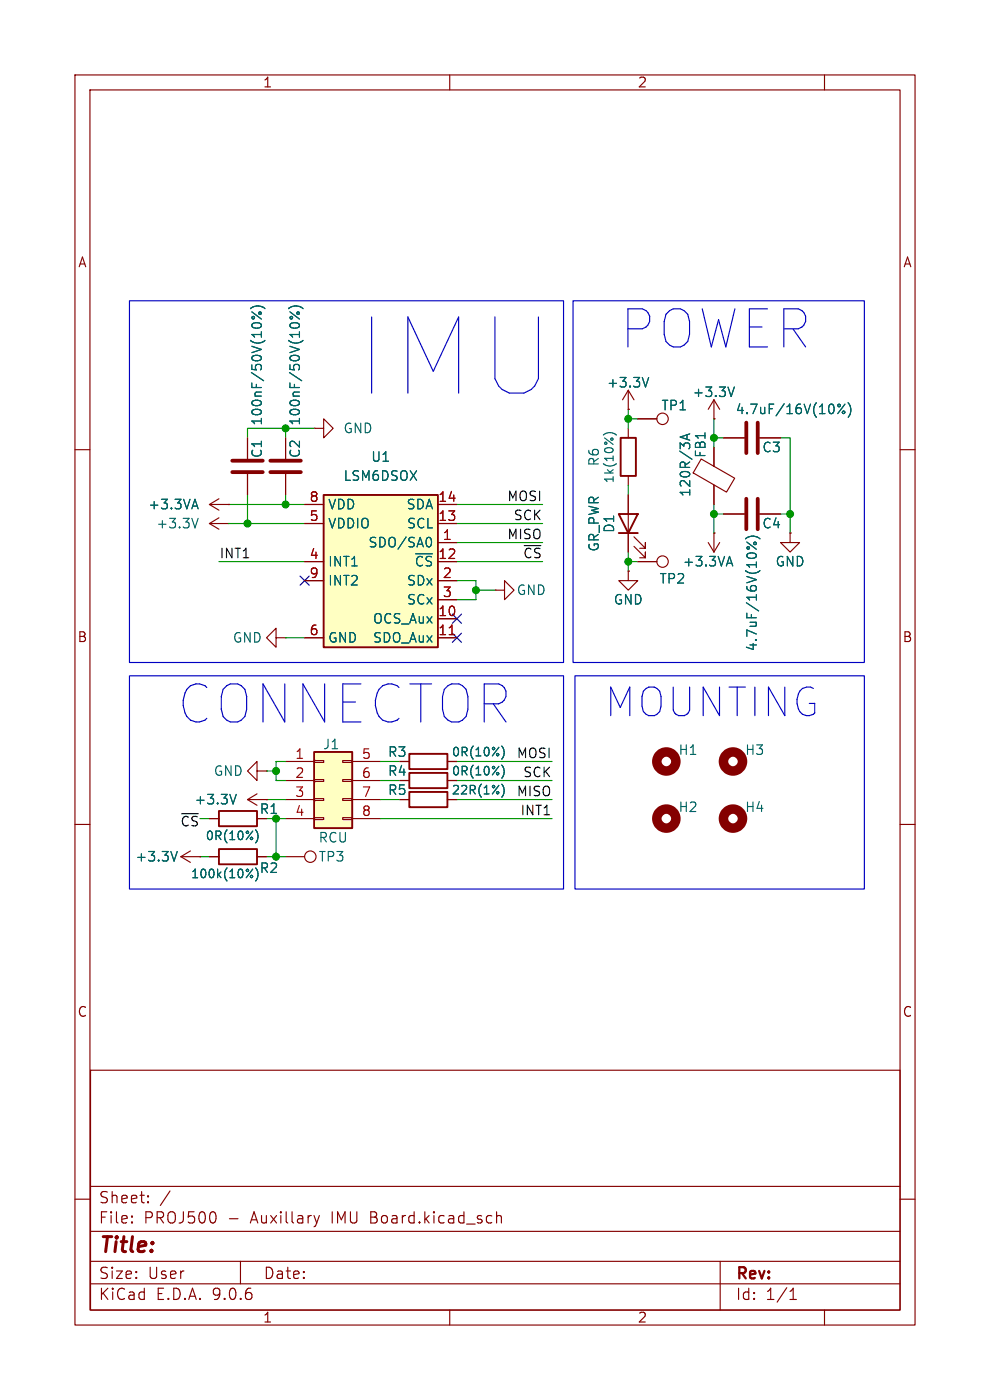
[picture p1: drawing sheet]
<svg xmlns="http://www.w3.org/2000/svg" width="132mm" height="187mm" viewBox="0 0 132 187" stroke-linecap="round" stroke-linejoin="round" font-family="sans-serif">
<g fill="none" stroke="#840000" stroke-width=".15">
<path d="M10 10h112.1v166.8h-112.1zM12 12h108.1v162.8h-108.1zM60 10v2M110 10v2M41.9 57.2h1.3v-1.3l1.2 1.3-1.2 1.2v-1.2M41.9 57.2h.1M83.8 57.2v1.2M95.2 55.9h.1M95.2 53.3v2.6M95.2 59.7v2.5M95.2 53.3l-.7 1.3M95.2 53.3l.8 1.3"/>
<path d="M96.5 58.4h2.8M101.3 58.4h2.8M10 60h2M27.9 69.9l1.3 .7M27.9 69.9h2.6M29.2 69.1l-1.3 .8M30.5 69.9h.1M66 78.7h1.3v-1.2l1.3 1.2-1.3 1.3v-1.3M66 78.7h.1M83.8 76.2v1.3h1.3l-1.3 1.2-1.3-1.2h1.3M83.8 76.2h.1M83.8 63.5v1.3"/>
<path d="M83.8 66v7.7M84.6 72.9l1.5 1.5v-.7v.7h-.8M84.6 71.6l1.5 1.6v-.8v.8h-.8M85.1 74.9h2.5M93.5 61.2l4.5 2.6-1.1 1.9-4.4-2.6zM95.2 64.7v2.6M120.1 60h2M36.8 85.1v-1.3l-1.2 1.3 1.2 1.3v-1.3h1.3M38.1 85.1h.1M10 110h2M34.3 102.9v-1.3l-1.3 1.3 1.3 1.2v-1.2h1.3M35.6 102.9h.1"/>
<path d="M38.1 114.3h2.5M53.3 106.7h1.3M53.3 104.1h1.3M120.1 110h2M12.1 142.8h108v32h-108zM12.1 158.3h108M19.8 159.5v.2M19.8 159.5v.1v.1M19.8 159.5l-.1 .1 .1 .1M22.7 158.9l-1.3 1.9M10 160h2M12.1 171.3h108"/>
<path d="M12.1 168.3h108M12.1 164.3h108M17.6 163l.1 .1-.1 .1M17.6 163l-.1 .1 .1 .1M17.6 162.2v.2M17.6 163v.2M17.6 162.2l.1 .1-.1 .1M17.6 162.2l-.1 .1 .1 .1M19.8 160.3v.1v.1M19.8 160.3l-.1 .1 .1 .1M19.8 160.3v.2M32.1 168.3v3"/>
<path d="M41.9 162.2l.4 1M42.3 163.2l-.2 .3M42.6 162.2l-.3 1M60 174.8v2M66.3 161.7v1.5M66.3 162.3a.37 .37 0 0 1 .6 .1v.8M96.1 168.3v6.5M105.4 173.4h.9M105.4 172.3l.4-.4v1.5M110 174.8v2M120.1 160h2"/>
<circle cx="88.4" cy="74.9" r=".76"/>
<circle cx="41.4" cy="114.3" r=".76"/>
</g>
<path d="M82.8 58.4h2v5.1h-2zM82.5 68.6h2.6l-1.3 2.5zM82.5 71.1h2.6M54.6 105.7h5.1v2h-5.1zM54.6 103.1h5.1v2.1h-5.1z" fill="none" stroke="#840000" stroke-width=".25"/>
<g fill="none" stroke="#006464" stroke-width=".15">
<path d="M80.5 58a1.31 1.31 0 0 1 1.7 0M91.7 58v.6M92 57.9l-1.3 .4 1.3 .4M98 51.6l-.5 1.3M112.7 53.9l-.9 1.3M113.2 53.7a1.46 1.46 0 0 1 0 2M26.4 69.2l-.4 1.2M66.9 104.6a1.31 1.31 0 0 1 0 1.8M66.9 102.1a1.31 1.31 0 0 1 0 1.7"/>
<circle cx="111.9" cy="54.1" r=".18"/>
<circle cx="112.6" cy="55" r=".18"/>
</g>
<path d="M99.6 56.4v4.1M101.1 56.4v4.1" fill="none" stroke="#840000" stroke-width=".51"/>
<g fill="none" stroke="#840000" stroke-width="1.3">
<circle cx="88.9" cy="101.6" r="1.27"/>
<circle cx="88.9" cy="109.2" r="1.27"/>
<circle cx="97.8" cy="101.6" r="1.27"/>
<circle cx="97.8" cy="109.2" r="1.27"/>
</g>
<path d="M43.2 66h15.2v20.4h-15.2z" fill="#ffffc2"/>
<path d="M43.2 66h15.2v20.4h-15.2zM29.2 113.3h5.1v2h-5.1zM54.6 100.6h5.1v2h-5.1z" fill="none" stroke="#840000" stroke-width=".25"/>
<g fill="none" stroke="#840000" stroke-width=".15">
<path d="M33 58.4v2.8M38.1 58.4v2.8M83.8 54.6h.1M83.8 52.1l-.7 1.2M83.8 52.1l.8 1.2M83.8 52.1v2.5M85.1 55.9h2.5M27.9 67.3h2.6M27.9 67.3l1.3 .8M29.2 66.5l-1.3 .8M30.5 67.3h.1M33 63.2v2.8"/>
<path d="M38.1 63.2v2.8M40.6 67.3h2.6M40.6 69.9h2.6M40.6 74.9h2.6M40.6 77.5h2.6M58.4 67.3h2.6M58.4 69.9h2.6M58.4 74.9h2.6M58.4 77.5h2.6M58.4 72.4h2.6M94.5 72.4l.7 1.3M95.2 71.1h.1"/>
<path d="M95.2 71.1v2.6M96 72.4l-.8 1.3M96.5 68.6h2.8M101.3 68.6h2.8M105.4 71.1v1.3h1.3l-1.3 1.3-1.3-1.3h1.3M105.4 71.1h.1M40.6 85.1h2.6M58.4 82.6h2.6M58.4 85.1h2.6M58.4 80h2.6M24.1 114.3h2.6M24.1 114.3l1.3 .8"/>
<path d="M25.4 113.5l-1.3 .8M26.7 114.3h.1M27.9 114.3h1.3M34.3 114.3h1.3M53.3 101.6h1.3"/>
<circle cx="88.4" cy="55.9" r=".76"/>
</g>
<path d="M59.9 84.7h.8" fill="none" stroke="#a90000" stroke-width=".15"/>
<g fill="none" stroke="#006464" stroke-width=".15">
<path d="M33.4 41.2a1.46 1.46 0 0 1 2 0M33.6 41.6l1.3 1M38.5 41.2a1.46 1.46 0 0 1 1.9 0M38.7 41.6l1.2 1M86.5 50.4l-.4 1.2M25.7 67.5h.6M26 66.6l.4 1.3M57.3 71.7a.79 .79 0 0 1 0 1.3M97 75.1h.6M97.3 74.2l.5 1.3M99.5 71.9a1.46 1.46 0 0 1 1.9 0M99.6 72.3l1.3 1"/>
<path d="M66.9 99.5a1.31 1.31 0 0 1 0 1.8M23.6 113.6l-.4 1.3M33.4 116.8h.2l.1 .1-.1 .2h-.2M33.7 116l-.9 1.1M34.3 117.2l-.2 .3"/>
<circle cx="33.8" cy="42.4" r=".18"/>
<circle cx="34.7" cy="41.8" r=".18"/>
<circle cx="38.9" cy="42.4" r=".18"/>
<circle cx="39.8" cy="41.8" r=".18"/>
<circle cx="99.8" cy="73.1" r=".18"/>
<circle cx="100.7" cy="72.5" r=".18"/>
</g>
<path d="M31 63h4.1M31 61.5h4.1M36.1 63h4M36.1 61.5h4M99.6 66.5v4.1M101.1 66.5v4.1" fill="none" stroke="#840000" stroke-width=".51"/>
<path d="M41.9 100.3h5.1v10.2h-5.1z" fill="#ffffc2"/>
<path d="M29.2 108.2h5.1v2h-5.1zM41.9 100.3h5.1v10.2h-5.1z" fill="none" stroke="#840000" stroke-width=".25"/>
<g fill="none" stroke="#840000" stroke-width=".15">
<path d="M33 58.4v2.8M38.1 58.4v2.8M83.8 54.6h.1M85.1 55.9h2.5M95.2 55.9h.1M95.2 59.7v2.5M96.5 58.4h2.8M101.3 58.4h2.8M30.5 67.3h.1M33 63.2v2.8M38.1 63.2v2.8M40.6 67.3h2.6"/>
<path d="M40.6 69.9h2.6M40.6 74.9h2.6M40.6 77.5h2.6M58.4 67.3h2.6M58.4 69.9h2.6M58.4 74.9h2.6M58.4 77.5h2.6M58.4 72.4h2.6M83.8 76.2h.1M83.8 66v2.6M83.8 71.1v2.6M85.1 74.9h2.5"/>
<path d="M95.2 71.1h.1M95.2 64.8v2.5M96.5 68.6h2.8M101.3 68.6h2.8M105.4 71.1h.1M40.6 85.1h2.6M58.4 82.6h2.6M58.4 85.1h2.6M58.4 80h2.6M26.7 114.3h.1M27.9 109.2h1.3M27.9 114.3h1.3"/>
<path d="M33 106.7h2.6M33 106.7l1.3 .7M34.3 105.9l-1.3 .8M34.3 114.3h1.3M35.6 106.7h.1M38.1 101.6h3.8M38.1 104.1h3.8M38.1 106.7h3.8M38.1 109.2h3.8M41.9 101.5h1.3v.2h-1.3zM41.9 104h1.3v.3h-1.3zM41.9 106.6h1.3v.2h-1.3z"/>
<path d="M41.9 109.1h1.3v.2h-1.3zM45.7 101.5h1.3v.2h-1.3zM45.7 104h1.3v.3h-1.3zM45.7 106.6h1.3v.2h-1.3zM45.7 109.1h1.3v.2h-1.3zM47 101.6h3.8M47 104.1h3.8M47 106.7h3.8M47 109.2h3.8M53.3 101.6h1.3M53.3 104.1h1.3M53.3 106.7h1.3"/>
</g>
<g fill="none" stroke="#006464" stroke-width=".15">
<path d="M33.4 41.2a1.46 1.46 0 0 1 2 0M33.6 41.6l1.3 1M38.5 41.2a1.46 1.46 0 0 1 1.9 0M38.7 41.6l1.2 1M86.5 50.4l-.4 1.2M91.7 58v.6M92 57.9l-1.3 .4 1.3 .4M98 51.6l-.5 1.3M112.7 53.9l-.9 1.3M113.2 53.7a1.46 1.46 0 0 1 0 2M25.7 67.5h.6M26 66.6l.4 1.3"/>
<path d="M57.3 71.7a.79 .79 0 0 1 0 1.3M97 75.1h.6M97.3 74.2l.5 1.3M99.5 71.9a1.46 1.46 0 0 1 1.9 0M99.6 72.3l1.3 1M66.9 99.5a1.31 1.31 0 0 1 0 1.8M23.6 113.6l-.4 1.3M31.5 106l-.4 1.3M33.4 116.8h.2l.1 .1-.1 .2h-.2M33.7 116l-.9 1.1M34.1 110.7a1.31 1.31 0 0 1 0 1.8M34.3 117.2l-.2 .3"/>
<path d="M66.9 102.1a1.31 1.31 0 0 1 0 1.7M66.9 104.6a1.31 1.31 0 0 1 0 1.8"/>
<circle cx="33.8" cy="42.4" r=".18"/>
<circle cx="34.7" cy="41.8" r=".18"/>
<circle cx="38.9" cy="42.4" r=".18"/>
<circle cx="39.8" cy="41.8" r=".18"/>
<circle cx="111.9" cy="54.1" r=".18"/>
<circle cx="112.6" cy="55" r=".18"/>
<circle cx="99.8" cy="73.1" r=".18"/>
<circle cx="100.7" cy="72.5" r=".18"/>
</g>
<path d="M24.2 108.6h2.2" fill="none" stroke="#0f0f0f" stroke-width=".15"/>
<g fill="none" stroke="#009600" stroke-width=".15">
<path d="M38.1 57.2v1.2M41.9 57.2h-8.9v1.2M83.8 54.6v2.6M83.8 55.9h1.3M95.2 58.4h1.3M95.2 55.9v3.8M104.1 58.4h1.3v12.7M29.2 74.9h11.4M30.5 67.3h10.1M30.5 69.9h10.1M33 66v3.9M38.1 66v1.3"/>
<path d="M61 77.5h2.5v2.5h-2.5M61 74.9h11.4M61 67.3h11.4M61 72.4h11.4M61 69.9h11.4M63.5 78.7h2.5M83.8 74.9h1.3M83.8 64.8v1.2M83.8 73.7v2.5M95.2 68.6h1.3M95.2 67.3v3.8M104.1 68.6h1.3"/>
<path d="M38.1 85.1h2.5M26.7 114.3h1.2M35.6 106.7h2.5M35.6 114.3h2.5M35.6 102.9h1.2M38.1 101.6h-1.3v2.5h1.3M38.1 109.2h-1.3v5.1M50.8 101.6h2.5M50.8 106.7h2.5M50.8 104.1h2.5M50.8 109.2h22.9M61 101.6h12.7"/>
<path d="M61 106.7h12.7M61 104.1h12.7"/>
</g>
<path d="M40 76.9l1.2 1.2M41.2 76.9l-1.2 1.2M60.4 84.5l1.2 1.2M60.4 81.9l1.2 1.3M61.6 84.5l-1.2 1.2M61.6 81.9l-1.2 1.3" fill="none" stroke="#000084" stroke-width=".15"/>
<path d="M17.3 40.1h57.9v48.3h-57.9zM76.5 40.1h38.8v48.3h-38.8zM17.3 90.2h57.9v28.4h-57.9zM76.7 90.2h38.6v28.4h-38.6z" fill="none" stroke="#0000c2" stroke-width=".15"/>
<path d="M59.9 84.7h.8" fill="none" stroke="#a90000" stroke-width=".15"/>
<g fill="#009600" stroke="#009600" stroke-width=".15">
<circle cx="63.5" cy="78.7" r=".46"/>
<circle cx="33" cy="69.9" r=".46"/>
<circle cx="38.1" cy="67.3" r=".46"/>
<circle cx="38.1" cy="57.2" r=".46"/>
<circle cx="83.8" cy="55.9" r=".46"/>
<circle cx="36.8" cy="109.2" r=".46"/>
<circle cx="36.8" cy="102.9" r=".46"/>
<circle cx="36.8" cy="114.3" r=".46"/>
<circle cx="83.8" cy="74.9" r=".46"/>
<circle cx="105.4" cy="68.6" r=".46"/>
<circle cx="95.2" cy="68.6" r=".46"/>
<circle cx="95.2" cy="58.4" r=".46"/>
</g>
<text font-size="14.2" fill="#0000c2" x="47.9" y="53.1">IMU</text>
<g font-size="7.1" fill="#0000c2">
<text x="82.8" y="46.7">POWER</text>
<text x="23.8" y="96.8">CONNECTOR</text>
</g>
<text font-size="5.3" fill="#0000c2" x="80.7" y="95.9">MOUNTING</text>
<text font-size="2.8" fill="#840000" x="13.1" y="167.7">Title:</text>
<g font-size="2.1" fill="#840000">
<text x="13.1" y="160.8">Sheet:</text>
<text x="13.1" y="163.5">File:</text>
<text x="19.2" y="163.5">PROJ500</text>
<text x="30.5" y="163.5">-</text>
<text x="33.6" y="163.5">Auxillary</text>
<text x="44.5" y="163.5">IMU</text>
<text x="49.8" y="163.5">Board.kicad_sch</text>
<text x="13.1" y="173.7">KiCad</text>
<text x="13.1" y="170.9">Size:</text>
<text x="19.7" y="170.9">User</text>
<text x="20.8" y="173.7">E.D.A.</text>
<text x="28.4" y="173.7">9.0.6</text>
<text x="35.1" y="170.9">Date:</text>
<text x="98.1" y="171.1">Rev:</text>
<text x="98.1" y="173.7">Id:</text>
<text x="102.2" y="173.7">1/1</text>
</g>
<g font-size="1.8" fill="#840000">
<text x="35" y="11.9">1</text>
<text x="85" y="11.9">2</text>
<text x="10.3" y="35.9">A</text>
<text x="120.4" y="35.9">A</text>
<text x="10.3" y="85.9">B</text>
<text x="120.3" y="85.9">B</text>
<text x="34.6" y="108.8">R1</text>
<text x="10.3" y="135.9">C</text>
<text x="120.3" y="135.9">C</text>
<text x="35" y="176.7">1</text>
<text x="85" y="176.7">2</text>
</g>
<g font-size="1.8" fill="#006464">
<text x="80.9" y="51.9">+3.3V</text>
<text x="92.3" y="53.2">+3.3V</text>
<text x="35.2" y="56.9" transform="rotate(-90 35.2 56.9)">100nF/50V(10%)</text>
<text x="40.2" y="56.9" transform="rotate(-90 40.2 56.9)">100nF/50V(10%)</text>
<text x="45.7" y="58">GND</text>
<text x="88.1" y="55">TP1</text>
<text x="98.1" y="55.5">4.7uF/16V(10%)</text>
<text x="35.2" y="61.2" transform="rotate(-90 35.2 61.2)">C1</text>
<text x="40.2" y="61.2" transform="rotate(-90 40.2 61.2)">C2</text>
<text x="45.7" y="64.4">LSM6DSOX</text>
<text x="49.4" y="61.8">U1</text>
<text x="80.1" y="62.3" transform="rotate(-90 80.1 62.3)">R6</text>
<text x="94.3" y="61.2" transform="rotate(-90 94.3 61.2)">FB1</text>
<text x="101.6" y="60.6">C3</text>
<text x="19.7" y="68.2">+3.3VA</text>
<text x="20.8" y="70.7">+3.3V</text>
<text x="43.7" y="68.2">VDD</text>
<text x="43.7" y="70.7">VDDIO</text>
<text x="54.1" y="68.2">SDA</text>
<text x="54.2" y="70.7">SCL</text>
<text x="82.1" y="71.2" transform="rotate(-90 82.1 71.2)">D1</text>
<text x="92.3" y="66.4" transform="rotate(-90 92.3 66.4)">120R/3A</text>
<text x="101.6" y="70.7">C4</text>
<text x="43.7" y="75.8">INT1</text>
<text x="49.1" y="73.3">SDO/SA0</text>
<text x="55.2" y="75.8">~{CS}</text>
<text x="80.1" y="73.7" transform="rotate(-90 80.1 73.7)">GR_PWR</text>
<text x="91" y="75.8">+3.3VA</text>
<text x="103.4" y="75.8">GND</text>
<text x="43.7" y="78.3">INT2</text>
<text x="49.7" y="83.4">OCS_Aux</text>
<text x="54.2" y="78.3">SDx</text>
<text x="54.2" y="80.9">SCx</text>
<text x="68.8" y="79.6">GND</text>
<text x="81.8" y="80.9">GND</text>
<text x="87.9" y="78.1">TP2</text>
<text x="31" y="86">GND</text>
<text x="43.7" y="86">GND</text>
<text x="49.7" y="86">SDO_Aux</text>
<text x="101.2" y="87" transform="rotate(-90 101.2 87)">4.7uF/16V(10%)</text>
<text x="43" y="100.2">J1</text>
<text x="51.7" y="101.2">R3</text>
<text x="90.4" y="100.9">H1</text>
<text x="99.3" y="100.9">H3</text>
<text x="25.9" y="107.5">+3.3V</text>
<text x="28.4" y="103.7">GND</text>
<text x="51.7" y="106.3">R5</text>
<text x="51.7" y="103.7">R4</text>
<text x="24" y="110.6">~{CS}</text>
<text x="42.4" y="112.6">RCU</text>
<text x="90.4" y="108.6">H2</text>
<text x="99.3" y="108.6">H4</text>
<text x="18" y="115.2">+3.3V</text>
<text x="34.6" y="116.7">R2</text>
<text x="42.4" y="115.2">TP3</text>
</g>
<g font-size="1.8" fill="#a90000">
<text x="41.2" y="67.1">8</text>
<text x="41.2" y="69.6">5</text>
<text x="58.4" y="67.1">14</text>
<text x="58.4" y="69.6">13</text>
<text x="41.2" y="74.7">4</text>
<text x="41.2" y="77.2">9</text>
<text x="58.4" y="74.7">12</text>
<text x="59" y="72.1">1</text>
<text x="59" y="77.2">2</text>
<text x="58.4" y="82.3">10</text>
<text x="59" y="79.8">3</text>
<text x="41.2" y="84.8">6</text>
<text x="58.4" y="84.8">11</text>
<text x="39.3" y="101.3">1</text>
<text x="48.2" y="101.3">5</text>
<text x="39.3" y="103.9">2</text>
<text x="39.3" y="106.4">3</text>
<text x="48.2" y="103.9">6</text>
<text x="48.2" y="106.4">7</text>
<text x="39.3" y="109">4</text>
<text x="48.2" y="109">8</text>
</g>
<g font-size="1.8" fill="#0f0f0f">
<text x="67.6" y="67">MOSI</text>
<text x="68.4" y="69.5">SCK</text>
<text x="29.2" y="74.6">INT1</text>
<text x="67.6" y="72">MISO</text>
<text x="69.7" y="74.6">~{CS}</text>
<text x="68.9" y="101.3">MOSI</text>
<text x="68.9" y="106.3">MISO</text>
<text x="69.7" y="103.8">SCK</text>
<text x="69.3" y="108.9">INT1</text>
</g>
<g font-size="1.6" fill="#006464">
<text x="82.1" y="64.6" transform="rotate(-90 82.1 64.6)">1k(10%)</text>
<text x="27.3" y="112.3">0R(10%)</text>
<text x="25.4" y="117.4">100k(10%)</text>
</g>
<g font-size="1.6" fill="#840000">
<text x="60.2" y="101.1">0R(10%)</text>
<text x="60.2" y="106.2">22R(1%)</text>
<text x="60.2" y="103.7">0R(10%)</text>
</g>
</svg>
